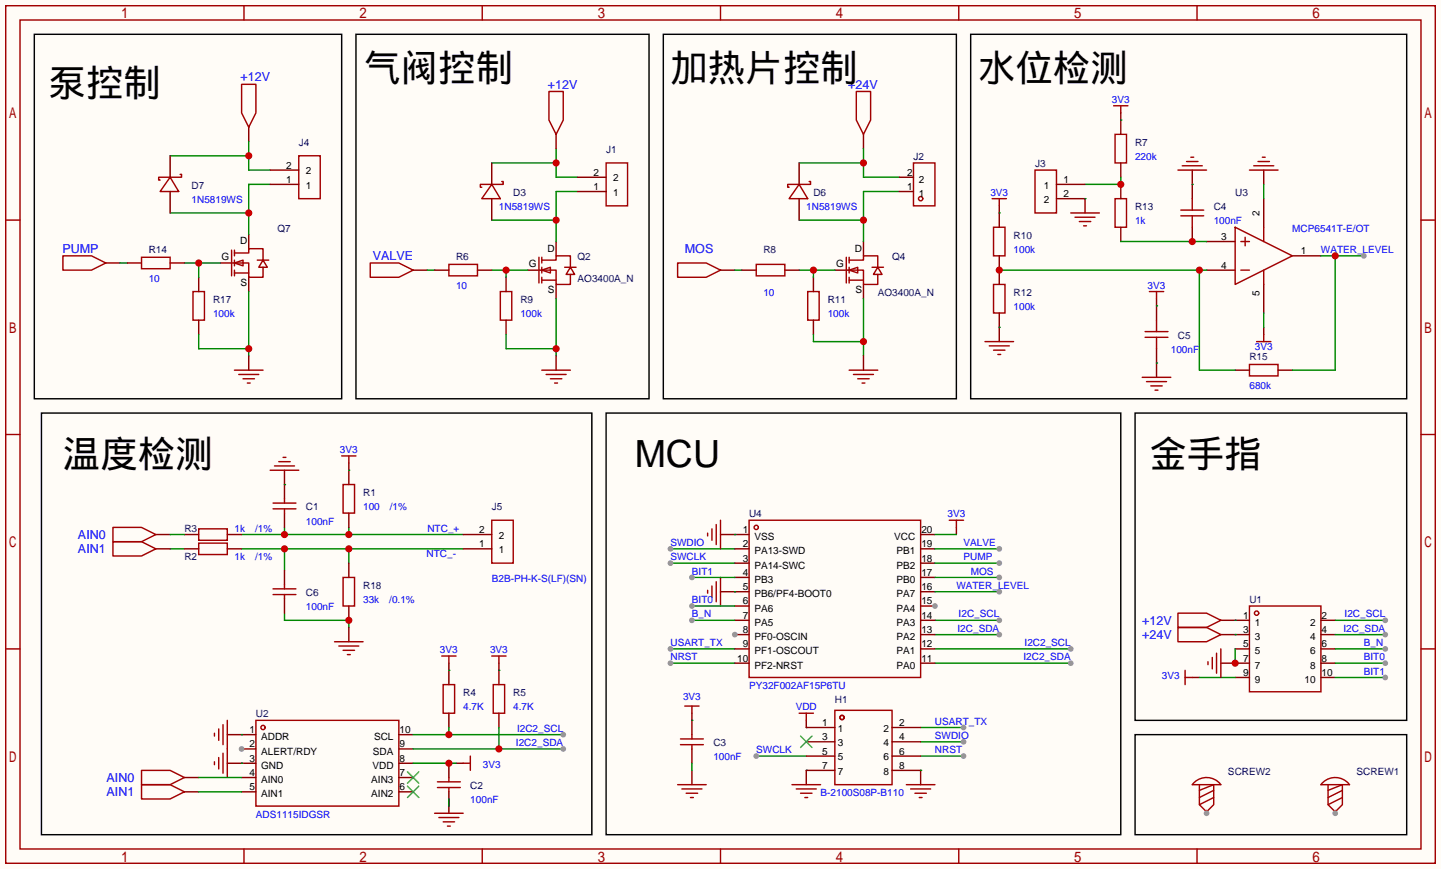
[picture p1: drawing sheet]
<svg xmlns="http://www.w3.org/2000/svg" width="256mm" height="154mm" viewBox="0 0 256 154" stroke-linecap="round" stroke-linejoin="round" font-family="sans-serif">
<path d="M0 0h256v154.4h-256z" fill="#fffcf7"/>
<g fill="none" stroke="#a10000" stroke-width=".25">
<path d="M1 1h254v152.4h-254zM3.6 3.6h248.9v147.3h-248.9zM43.3 1v2.6M85.7 1v2.6M128 1v2.6M170.3 1v2.6M212.7 1v2.6M1 39.1h2.6M252.5 39.1h2.5M1 77.2h2.6M252.5 77.2h2.5M1 115.3h2.6"/>
<path d="M252.5 115.3h2.5M140.7 139.4h5.1M142 126.7h2.5M143.3 126.7v1.3M161 139.4h5.1M43.3 150.9v2.5M85.7 150.9v2.5M128 150.9v2.5M141.5 140.2h3.5M142.2 141h2.1M143 141.7h.5M161.8 140.2h3.6"/>
<path d="M162.6 141h2M163.3 141.7h.5M170.3 150.9v2.5M212.7 150.9v2.5"/>
</g>
<path d="M143.3 128v1.3M143.3 136.9v2.5M163.6 136.9v2.5" fill="none" stroke="#870000" stroke-width=".25"/>
<path d="M166.1 115.3h24.1" fill="none" stroke="#008700" stroke-width=".25"/>
<circle cx="190.2" cy="115.3" r=".51" fill="#999"/>
<path d="M166.1 110.2h11.4" fill="none" stroke="#008700" stroke-width=".25"/>
<circle cx="177.5" cy="110.2" r=".51" fill="#999"/>
<path d="M166.1 117.9h24.1" fill="none" stroke="#008700" stroke-width=".25"/>
<circle cx="190.2" cy="117.9" r=".51" fill="#999"/>
<path d="M166.1 112.8h11.4" fill="none" stroke="#008700" stroke-width=".25"/>
<circle cx="177.5" cy="112.8" r=".51" fill="#999"/>
<path d="M119.1 115.3h11.5" fill="none" stroke="#008700" stroke-width=".25"/>
<circle cx="119.1" cy="115.3" r=".51" fill="#999"/>
<path d="M119.1 117.9h11.5" fill="none" stroke="#008700" stroke-width=".25"/>
<circle cx="119.1" cy="117.9" r=".51" fill="#999"/>
<path d="M119.1 100.1h11.5" fill="none" stroke="#008700" stroke-width=".25"/>
<circle cx="119.1" cy="100.1" r=".51" fill="#999"/>
<path d="M119.1 97.5h11.5" fill="none" stroke="#008700" stroke-width=".25"/>
<circle cx="119.1" cy="97.5" r=".51" fill="#999"/>
<g fill="none" stroke="#a10000" stroke-width=".25">
<path d="M133.1 92.5h30.5v27.9h-30.5z"/>
<circle cx="134.4" cy="93.7" r=".38"/>
</g>
<path d="M130.6 95h2.5M130.6 97.5h2.5M130.6 100.1h2.5M130.6 102.6h2.5M130.6 105.2h2.5M130.6 107.7h2.5M130.6 110.2h2.5M130.6 112.8h2.5" fill="none" stroke="#870000" stroke-width=".25"/>
<circle cx="130.6" cy="112.8" r=".51" fill="#999"/>
<path d="M130.6 115.3h2.5M130.6 117.9h2.5M163.6 115.3h2.5M163.6 117.9h2.5M163.6 112.8h2.5M163.6 110.2h2.5M163.6 107.7h2.5" fill="none" stroke="#870000" stroke-width=".25"/>
<circle cx="166.1" cy="107.7" r=".51" fill="#999"/>
<g fill="none" stroke="#870000" stroke-width=".25">
<path d="M177.5 36.6v1.2M199.1 20.1v1.2M205.5 53.1v1.3M224.5 58.2v1.2M62 82.3v1.3M128 95h2.6M163.6 97.5h2.5M163.6 95h2.5M169.9 93.7v1.3M79.8 117.9v1.2M88.6 117.9v1.2M128 105.2h2.6"/>
<path d="M163.6 105.2h2.5M163.6 102.6h2.5M163.6 100.1h2.5M81 135.6h1.3M122.9 126.7v1.3M211.8 120.4h1.3"/>
</g>
<g fill="none" stroke="#a10000" stroke-width=".25">
<path d="M197.9 18.8h2.5M199.1 18.8v1.3M176.3 35.3h2.5M177.5 35.3v1.3M204.2 51.8h2.6M205.5 51.8v1.3M224.5 59.4v1.3M223.3 60.7h2.5M60.7 81h2.5M62 81v1.3M125.7 94.7v.6M126.5 94v2"/>
<path d="M127.3 93.2v3.6M128 92.5v5M168.7 92.5h2.5M169.9 92.5v1.2M78.5 116.6h2.5M79.8 116.6v1.3M87.4 116.6h2.5M88.6 116.6v1.3M125.7 104.9v.5M126.5 104.1v2.1M127.3 103.4v3.5M128 102.6v5.1"/>
<path d="M210.6 119.1v2.6M82.3 135.6h1.3M83.6 134.4v2.5M121.7 125.5h2.5M122.9 125.5v1.2M210.6 120.4h1.2"/>
</g>
<path d="M130.6 95h.1M166.1 95h3.8M130.6 105.2h.1M143.3 136.9h.1M143.3 129.3h.1M163.6 129.3h7.6" fill="none" stroke="#008700" stroke-width=".25"/>
<circle cx="171.2" cy="129.3" r=".51" fill="#999"/>
<path d="M163.6 131.8h7.6" fill="none" stroke="#008700" stroke-width=".25"/>
<circle cx="171.2" cy="131.8" r=".51" fill="#999"/>
<path d="M134.4 134.4h8.9" fill="none" stroke="#008700" stroke-width=".25"/>
<circle cx="134.4" cy="134.4" r=".51" fill="#999"/>
<path d="M163.6 134.4h7.6" fill="none" stroke="#008700" stroke-width=".25"/>
<circle cx="171.2" cy="134.4" r=".51" fill="#999"/>
<path d="M87.4 29h11.4M98.8 26.4v5.1h3.8" fill="none" stroke="#008700" stroke-width=".25"/>
<circle cx="98.8" cy="29" r=".63" fill="#c00"/>
<path d="M93.7 48h2.6M98.8 42.9v2.6M98.8 50.5v2.6" fill="none" stroke="#870000" stroke-width=".25"/>
<path d="M95.8 45.7v4.6M96.3 48h2.5v2.5h2.5v-1.7M96.3 46.2h2.5v-.7h2.5v2M96.3 48l1.5-.5v1zM96.3 45.7v1M96.3 47.5v1M96.3 49.3v1M96.3 49.8h2.5M100.3 47.5h2.1M101.3 47.5l.8 1.3h-1.5z" fill="none" stroke="#a10000" stroke-width=".25"/>
<path d="M87.4 39.1h11.4M102.6 34h-3.8v8.9" fill="none" stroke="#008700" stroke-width=".25"/>
<circle cx="98.8" cy="39.1" r=".63" fill="#c00"/>
<path d="M88.9 51.8h2v5.1h-2z" fill="none" stroke="#a10000" stroke-width=".25"/>
<path d="M89.9 49.3v2.5M89.9 56.9v2.5" fill="none" stroke="#870000" stroke-width=".25"/>
<path d="M87.4 48h6.3M89.9 48v1.3" fill="none" stroke="#008700" stroke-width=".25"/>
<circle cx="89.9" cy="48" r=".63" fill="#c00"/>
<path d="M89.9 59.4v2.6h8.9M98.8 53.1v10.1" fill="none" stroke="#008700" stroke-width=".25"/>
<circle cx="98.8" cy="62" r=".63" fill="#c00"/>
<path d="M153.4 23.9v2.5M73.4 48h2.5M98.8 63.2v2.6M216.9 112.8h2.6M216.9 110.2h2.6" fill="none" stroke="#870000" stroke-width=".25"/>
<path d="M152.1 16.3h2.6v5l-1.3 2.6-1.3-2.6zM65.8 46.7h5.1l2.5 1.3-2.5 1.3h-5.1zM96.3 65.8h5M97 66.5h3.6M97.8 67.3h2M98.6 68.1h.5M209.3 111.5h5.1l2.5 1.3-2.5 1.2h-5.1zM209.3 109h5.1l2.5 1.2-2.5 1.3h-5.1z" fill="none" stroke="#a10000" stroke-width=".25"/>
<path d="M142 29h11.4M153.4 26.4v5.1h6.4M75.9 48h1.3" fill="none" stroke="#008700" stroke-width=".25"/>
<circle cx="153.4" cy="29" r=".63" fill="#c00"/>
<path d="M148.3 48h2.6M153.4 42.9v2.6M153.4 50.5v2.6" fill="none" stroke="#870000" stroke-width=".25"/>
<path d="M150.4 45.7v4.6M150.9 48h2.5v2.5h2.6v-1.7M150.9 46.2h2.5v-.7h2.6v2M150.9 48l1.5-.5v1zM150.9 45.7v1M150.9 47.5v1M150.9 49.3v1M150.9 49.8h2.5M154.9 47.5h2.1M156 47.5l.7 1.3h-1.5z" fill="none" stroke="#a10000" stroke-width=".25"/>
<path d="M142 39.1h11.4M159.8 34h-6.4v8.9" fill="none" stroke="#008700" stroke-width=".25"/>
<circle cx="153.4" cy="39.1" r=".63" fill="#c00"/>
<path d="M42.9 95h39.4M50.5 93.7v1.3M62 93.7v1.3" fill="none" stroke="#008700" stroke-width=".25"/>
<g fill="#c00">
<circle cx="62" cy="95" r=".63"/>
<circle cx="50.5" cy="95" r=".63"/>
</g>
<path d="M30.2 97.5h2.6M42.9 97.5h39.4M50.5 97.5v3.8M62 97.5v2.6" fill="none" stroke="#008700" stroke-width=".25"/>
<g fill="#c00">
<circle cx="62" cy="97.5" r=".63"/>
<circle cx="50.5" cy="97.5" r=".63"/>
</g>
<path d="M198.1 23.9h2.1v5.1h-2.1zM198.1 35.3h2.1v5.1h-2.1zM143.5 51.8h2v5.1h-2zM176.5 40.4h2.1v5.1h-2.1zM176.5 50.5h2.1v5.1h-2.1zM222 64.8h5.1v2h-5.1z" fill="none" stroke="#a10000" stroke-width=".25"/>
<path d="M177.5 37.8v2.6M199.1 21.3v2.6M199.1 29v2.5M199.1 32.8v2.5M144.5 49.3v2.5M144.5 56.9v2.5M177.5 45.5v5M177.5 55.6v2.6M199.1 40.4v2.5M219.5 65.8h2.5M227.1 65.8h2.5" fill="none" stroke="#870000" stroke-width=".25"/>
<path d="M199.1 31.5v1.3h-6.3M50.5 109v1.2h11.5v1.3" fill="none" stroke="#008700" stroke-width=".25"/>
<circle cx="199.1" cy="32.8" r=".63" fill="#c00"/>
<path d="M142 48h6.3M144.5 48v1.3" fill="none" stroke="#008700" stroke-width=".25"/>
<circle cx="144.5" cy="48" r=".63" fill="#c00"/>
<path d="M144.5 59.4v1.3h8.9M153.4 53.1v10.1" fill="none" stroke="#008700" stroke-width=".25"/>
<circle cx="153.4" cy="60.7" r=".63" fill="#c00"/>
<path d="M44.2 22.6v2.5M98.8 23.9v2.5M192.8 35.3v2.5M128 48h2.6M177.5 58.2v2.5M153.4 63.2v2.6M27.7 95h2.5M27.7 97.5h2.5M62 111.5v2.5M32.8 138.2h2.5M32.8 140.7h2.5" fill="none" stroke="#870000" stroke-width=".25"/>
<g fill="none" stroke="#a10000" stroke-width=".25">
<path d="M42.9 15h2.6v5.1l-1.3 2.5-1.3-2.5zM97.5 16.3h2.6v5l-1.3 2.6-1.3-2.6zM190.2 37.8h5.1M191 38.6h3.6M191.8 39.4h2M120.4 46.7h5.1l2.5 1.3-2.5 1.3h-5.1zM192.5 40.1h.5M150.9 65.8h5.1M151.6 66.5h3.6M152.4 67.3h2M153.2 68.1h.5M175 60.7h5.1"/>
<path d="M175.8 61.5h3.5M176.5 62.2h2.1M177.3 63h.5M20.1 93.7h5l2.6 1.3-2.6 1.3h-5zM20.1 96.3h5l2.6 1.2-2.6 1.3h-5zM59.4 114h5.1M60.2 114.8h3.6M61 115.6h2M61.7 116.3h.5M25.1 139.4h5.1l2.6 1.3-2.6 1.3h-5.1zM25.1 136.9h5.1l2.6 1.3-2.6 1.2h-5.1z"/>
</g>
<path d="M30.2 27.7h14M44.2 25.1v5.1h3.8M130.6 48h1.2" fill="none" stroke="#008700" stroke-width=".25"/>
<circle cx="44.2" cy="27.7" r=".63" fill="#c00"/>
<path d="M39.1 46.7h2.6M44.2 41.7v2.5M44.2 49.3v2.5" fill="none" stroke="#870000" stroke-width=".25"/>
<path d="M41.1 44.4v4.6M41.7 46.7h2.5v2.6h2.5v-1.8M41.7 45h2.5v-.8h2.5v2M41.7 46.7l1.5-.5v1zM41.7 44.4v1.1M41.7 46.2v1M41.7 48v1M41.7 48.5h2.5M45.7 46.2h2.1M46.7 46.2l.8 1.3h-1.5z" fill="none" stroke="#a10000" stroke-width=".25"/>
<path d="M30.2 37.8h14M48 32.8h-3.8v8.9" fill="none" stroke="#008700" stroke-width=".25"/>
<circle cx="44.2" cy="37.8" r=".63" fill="#c00"/>
<path d="M34.3 51.8h2v5.1h-2z" fill="none" stroke="#a10000" stroke-width=".25"/>
<path d="M35.3 49.3v2.5M35.3 56.9v2.5" fill="none" stroke="#870000" stroke-width=".25"/>
<path d="M32.8 46.7h6.3M35.3 46.7v2.6" fill="none" stroke="#008700" stroke-width=".25"/>
<circle cx="35.3" cy="46.7" r=".63" fill="#c00"/>
<path d="M35.3 59.4v2.6h8.9M44.2 51.8v11.4" fill="none" stroke="#008700" stroke-width=".25"/>
<circle cx="44.2" cy="62" r=".63" fill="#c00"/>
<g fill="none" stroke="#870000" stroke-width=".25">
<path d="M48 32.8h5.1M48 30.2h5.1M102.6 34h5.1M102.6 31.5h5.1M159.8 34h2.5M159.8 31.5h2.5M187.7 32.8h5.1M187.7 35.3h5.1M18.8 46.7h2.5M22.6 46.7h2.5M30.2 46.7h2.6M77.2 48h2.6"/>
<path d="M84.8 48h2.6M131.8 48h2.6M139.4 48h2.6M44.2 63.2v2.6M32.8 97.5h2.5M32.8 95h2.5M40.4 97.5h2.5M40.4 95h2.5M50.5 86.1v2.5M50.5 91.2v2.5M62 83.6v2.5M62 91.2v2.5"/>
<path d="M82.3 97.5h5.1M82.3 95h5.1M50.5 101.3v2.6M50.5 106.4v2.6M62 107.7v2.5M79.8 119.1v2.6M88.6 119.1v2.6M79.8 126.7v2.6M79.8 135.6v2.6M88.6 126.7v2.6M122.9 128v2.6M122.9 133.1v2.5"/>
<path d="M79.8 140.7v2.6"/>
</g>
<g fill="none" stroke="#a10000" stroke-width=".25">
<path d="M53.1 27.7h3.8v7.6h-3.8zM107.7 29h3.8v7.6h-3.8zM162.3 29h3.8v7.6h-3.8zM183.9 30.2h3.8v7.6h-3.8zM11.2 45.5h5.1l2.5 1.2-2.5 1.3h-5.1zM25.1 45.7h5.1v2.1h-5.1zM79.8 47h5v2h-5zM134.4 47h5v2h-5zM41.7 65.8h5M42.4 66.5h3.6M43.2 67.3h2M43.9 68.1h.5"/>
<path d="M35.3 94h5.1v2h-5.1zM35.3 96.5h5.1v2.1h-5.1zM48.5 90.4h4.1M48.5 89.4h4.1M50.5 88.6v.8M50.5 90.4v.8M61 86.1h2v5.1h-2zM87.4 92.5h3.8v7.6h-3.8zM48.5 105.7h4.1M48.5 104.6h4.1M50.5 103.9v.7M50.5 105.7v.7"/>
<path d="M77.7 140h4.1M77.7 138.9h4.1M78.7 121.7h2.1v5h-2.1zM79.8 138.2v.7M79.8 140v.7M87.6 121.7h2.1v5h-2.1zM120.9 132.3h4.1M120.9 131.3h4.1M122.9 130.6v.7M122.9 132.3v.8"/>
<circle cx="163.6" cy="35.3" r=".38"/>
</g>
<path d="M21.3 46.7h1.3" fill="none" stroke="#008700" stroke-width=".25"/>
<circle cx="62" cy="110.2" r=".63" fill="#c00"/>
<g fill="none" stroke="#870000" stroke-width=".25">
<path d="M30.2 27.7v3.8M30.2 34v3.8M87.4 29v3.8M87.4 35.3v3.8M142 29v3.8M142 35.3v3.8M50.5 83.6v2.5M62 100.1v2.5M219.5 110.2h2.5M219.5 112.8h2.5M219.5 117.9h2.5M219.5 115.3h2.5"/>
<path d="M234.7 110.2h2.5M234.7 112.8h2.5M234.7 117.9h2.5M234.7 115.3h2.5M42.9 130.6h2.6M42.9 133.1h2.6M143.3 129.3h5M143.3 131.8h5M143.3 134.4h5M143.3 136.9h5M158.5 129.3h5.1M158.5 131.8h5.1"/>
<path d="M158.5 134.4h5.1M158.5 136.9h5.1M219.5 120.4h2.5M234.7 120.4h2.5"/>
</g>
<g fill="none" stroke="#a10000" stroke-width=".25">
<path d="M30.2 31.5l1.5 2.5h-3.3zM32 31h.3v.5h-4.1v.5h.2M87.4 32.8l1.5 2.5h-3.3zM89.2 32.3h.2v.5h-4.1v.5h.3M142 32.8l1.5 2.5h-3.3zM143.8 32.3h.2v.5h-4v.5h.2M48 83.6h5.1M48.8 82.8h3.5M49.5 82h2.1M50.3 81.3h.5M61 102.6h2v5.1h-2zM222 107.7h12.7v15.2h-12.7z"/>
<path d="M45.5 128h25.4v15.3h-25.4zM148.3 126.2h10.2v13.2h-10.2z"/>
<circle cx="223.3" cy="109" r=".38"/>
<circle cx="46.7" cy="129.3" r=".38"/>
<circle cx="149.6" cy="127.5" r=".38"/>
</g>
<path d="M142.2 130.8l2.1 2M144.3 130.8l-2.1 2" fill="none" stroke="#3c3" stroke-width=".25"/>
<path d="M30.2 95h2.6M50.5 86.1h.1M163.6 136.9h.1" fill="none" stroke="#008700" stroke-width=".25"/>
<circle cx="42.9" cy="133.1" r=".51" fill="#999"/>
<path d="M40.4 135.6h5.1M40.4 130.6h2.5M42.9 138.2h2.6M70.9 135.6h2.5M70.9 138.2h2.5M70.9 133.1h2.5M70.9 130.6h2.5M122.9 136.9v2.5M42.9 140.7h2.6M70.9 140.7h2.5M79.8 142v2.5" fill="none" stroke="#870000" stroke-width=".25"/>
<path d="M72.4 139.7l2 2M72.4 137.2l2 2M74.4 139.7l-2 2M74.4 137.2l-2 2" fill="none" stroke="#3c3" stroke-width=".25"/>
<g fill="none" stroke="#a10000" stroke-width=".25">
<path d="M38.1 130.3v.5M38.1 135.4v.5M38.9 129.5v2.1M38.9 134.6v2.1M39.6 128.8v3.5M39.6 133.9v3.5M40.4 128v10.2M120.4 139.4h5.1M77.2 144.5h5.1M78 145.3h3.5M78.7 146.1h2.1M79.5 146.8h.5"/>
<path d="M121.2 140.2h3.5M121.9 141h2.1M122.7 141.7h.5"/>
</g>
<path d="M42.9 130.6h.1M42.9 135.6h.1M73.4 130.6h26.7M79.8 129.3v1.3" fill="none" stroke="#008700" stroke-width=".25"/>
<circle cx="79.8" cy="130.6" r=".63" fill="#c00"/>
<circle cx="100.1" cy="130.6" r=".51" fill="#999"/>
<path d="M73.4 133.1h26.7M88.6 129.3v3.8" fill="none" stroke="#008700" stroke-width=".25"/>
<circle cx="88.6" cy="133.1" r=".63" fill="#c00"/>
<circle cx="100.1" cy="133.1" r=".51" fill="#999"/>
<path d="M79.8 119.1h.1M88.6 119.1h.1M73.4 135.6h7.6" fill="none" stroke="#008700" stroke-width=".25"/>
<circle cx="79.8" cy="135.6" r=".63" fill="#c00"/>
<path d="M62 83.6h.1M219.5 110.2h.1M219.5 112.8h.1M237.2 117.9h8.9M35.3 138.2h7.6M122.9 128h.1M122.9 135.6v1.3M213.1 120.4h6.4M35.3 140.7h7.6M79.8 142v1.3" fill="none" stroke="#008700" stroke-width=".25"/>
<path d="M6.1 6.1h54.6v64.8h-54.6zM63.2 6.1h52.1v64.8h-52.1zM117.9 6.1h52v64.8h-52zM172.5 6.1h77.4v64.8h-77.4zM7.4 73.4h97.8v74.9h-97.8zM107.7 73.4h91.4v74.9h-91.4zM201.7 73.4h48.2v54.6h-48.2z" fill="none" stroke="#000" stroke-width=".25"/>
<circle cx="246.1" cy="117.9" r=".51" fill="#999"/>
<path d="M237.2 120.4h8.9" fill="none" stroke="#008700" stroke-width=".25"/>
<circle cx="246.1" cy="120.4" r=".51" fill="#999"/>
<path d="M237.2 115.3h8.9" fill="none" stroke="#008700" stroke-width=".25"/>
<circle cx="246.1" cy="115.3" r=".51" fill="#999"/>
<path d="M237.2 110.2h8.9" fill="none" stroke="#008700" stroke-width=".25"/>
<circle cx="246.1" cy="110.2" r=".51" fill="#999"/>
<path d="M237.2 112.8h8.9" fill="none" stroke="#008700" stroke-width=".25"/>
<circle cx="246.1" cy="112.8" r=".51" fill="#999"/>
<path d="M216.9 117.9h2.6" fill="none" stroke="#870000" stroke-width=".25"/>
<path d="M214.6 117.6v.5M215.4 116.8v2.1M216.2 116.1v3.5M216.9 115.3v5.1" fill="none" stroke="#a10000" stroke-width=".25"/>
<path d="M219.5 115.3v2.6" fill="none" stroke="#008700" stroke-width=".25"/>
<circle cx="219.5" cy="117.9" r=".63" fill="#c00"/>
<path d="M166.1 97.5h11.4" fill="none" stroke="#008700" stroke-width=".25"/>
<circle cx="177.5" cy="97.5" r=".51" fill="#999"/>
<path d="M166.1 100.1h11.4" fill="none" stroke="#008700" stroke-width=".25"/>
<circle cx="177.5" cy="100.1" r=".51" fill="#999"/>
<path d="M166.1 102.6h11.4" fill="none" stroke="#008700" stroke-width=".25"/>
<circle cx="177.5" cy="102.6" r=".51" fill="#999"/>
<path d="M166.1 105.2h11.4" fill="none" stroke="#008700" stroke-width=".25"/>
<circle cx="177.5" cy="105.2" r=".51" fill="#999"/>
<path d="M122.9 102.6h7.7" fill="none" stroke="#008700" stroke-width=".25"/>
<circle cx="122.9" cy="102.6" r=".51" fill="#999"/>
<path d="M122.9 107.7h7.7" fill="none" stroke="#008700" stroke-width=".25"/>
<circle cx="122.9" cy="107.7" r=".51" fill="#999"/>
<path d="M122.9 110.2h7.7" fill="none" stroke="#008700" stroke-width=".25"/>
<circle cx="122.9" cy="110.2" r=".51" fill="#999"/>
<path d="M235.1 139a3.2 3.2 0 0 1 4.7 .4h-5.1zM236 139.4v3.6l1.2 1.3 1.3-1.3v-3.6l-2.5 1.1M238.5 140.5l-2.5 1.2M238.5 141.7l-2.5 1.3" fill="none" stroke="#a10000" stroke-width=".25"/>
<path d="M237.2 144v.5" fill="none" stroke="#870000" stroke-width=".25"/>
<circle cx="237.2" cy="144.5" r=".51" fill="#999"/>
<path d="M212.3 139a3.2 3.2 0 0 1 4.6 .4h-5.1zM213.1 139.4v3.6l1.3 1.3 1.2-1.3v-3.6l-2.5 1.1M215.6 140.5l-2.5 1.2M215.6 141.7l-2.5 1.3" fill="none" stroke="#a10000" stroke-width=".25"/>
<path d="M214.4 144v.5" fill="none" stroke="#870000" stroke-width=".25"/>
<circle cx="214.4" cy="144.5" r=".51" fill="#999"/>
<path d="M177.5 37.8h.1M192.8 35.3h.1M199.1 21.3h.1M177.5 58.2h.1M177.5 48h36.9M213.1 48v17.8h6.4" fill="none" stroke="#008700" stroke-width=".25"/>
<path d="M224.5 35.3v5.1M214.4 48h5.1M214.4 42.9h5.1M224.5 50.5v5.1M229.6 45.5h5.1" fill="none" stroke="#870000" stroke-width=".25"/>
<path d="M219.5 40.4l10.1 5.1-10.1 5zM220.5 42.9h1.5M220.5 48h1.5M221.2 42.2v1.5M224.5 40.4v2.5M224.5 48v2.5" fill="none" stroke="#a10000" stroke-width=".25"/>
<g fill="#c00">
<circle cx="213.1" cy="48" r=".63"/>
<circle cx="177.5" cy="48" r=".63"/>
</g>
<path d="M199.1 42.9h15.3" fill="none" stroke="#008700" stroke-width=".25"/>
<path d="M205.5 54.4v2.5M211.8 40.4v2.5M205.5 62v2.5" fill="none" stroke="#870000" stroke-width=".25"/>
<path d="M203.5 58.9h4M203.5 59.9h4M205.5 56.9v2M205.5 59.9v2.1" fill="none" stroke="#a10000" stroke-width=".25"/>
<circle cx="211.8" cy="42.9" r=".63" fill="#c00"/>
<path d="M211.8 30.2v5.1M224.5 30.2v2.6M205.5 64.5v2.6" fill="none" stroke="#870000" stroke-width=".25"/>
<g fill="none" stroke="#a10000" stroke-width=".25">
<path d="M209.3 30.2h5.1M209.8 38.4h4.1M209.8 37.3h4.1M210.1 29.5h3.5M210.8 28.7h2.1M211.6 27.9h.5M211.8 35.3v2M211.8 38.4v2M222 30.2h5.1M222.8 29.5h3.5M223.5 28.7h2.1M224.3 27.9h.5"/>
<path d="M202.9 67.1h5.1M203.7 67.8h3.6M204.5 68.6h2M205.2 69.3h.5"/>
</g>
<path d="M211.8 32.8h.1M224.5 32.8v2.5M205.5 54.4h.1M224.5 55.6v2.6M234.7 45.5h7.6M237.2 45.5v20.3h-7.6M205.5 64.5h.1" fill="none" stroke="#008700" stroke-width=".25"/>
<circle cx="237.2" cy="45.5" r=".63" fill="#c00"/>
<circle cx="242.3" cy="45.5" r=".51" fill="#999"/>
<path d="M201.7 130.6h48.2v17.7h-48.2z" fill="none" stroke="#000" stroke-width=".25"/>
<g font-size="6.7">
<text x="8.6" y="17">泵控制</text>
<text x="64.5" y="14.5">气阀控制</text>
<text x="119.1" y="14.5">加热片控制</text>
<text x="173.7" y="14.5">水位检测</text>
<text x="11.2" y="83.1">温度检测</text>
<text x="112.8" y="83.1">MCU</text>
<text x="204.2" y="83.1">金手指</text>
</g>
<g font-size="2.2" fill="#00f">
<text x="42.8" y="14.5">+12V</text>
<text x="97.4" y="15.7">+12V</text>
<text x="150.7" y="15.7">+24V</text>
<text x="11.1" y="45">PUMP</text>
<text x="66.2" y="46.2">VALVE</text>
<text x="121.7" y="45">MOS</text>
<text x="13.9" y="95.8">AIN0</text>
<text x="13.9" y="98.3">AIN1</text>
<text x="202.9" y="113.5">+24V</text>
<text x="202.9" y="111">+12V</text>
<text x="18.9" y="141.5">AIN1</text>
<text x="18.9" y="138.9">AIN0</text>
</g>
<g font-size="1.8" fill="#00f">
<text x="197.6" y="18.3">3V3</text>
<text x="201.7" y="28.4">220k</text>
<text x="176" y="34.8">3V3</text>
<text x="34" y="36.1">1N5819WS</text>
<text x="88.6" y="37.3">1N5819WS</text>
<text x="143.3" y="37.3">1N5819WS</text>
<text x="201.7" y="39.9">1k</text>
<text x="215.6" y="39.9">100nF</text>
<text x="229.6" y="41.1">MCP6541T-E/OT</text>
<text x="180.1" y="45">100k</text>
<text x="234.7" y="45">WATER_LEVEL</text>
<text x="26.4" y="50">10</text>
<text x="81" y="51.3">10</text>
<text x="135.6" y="52.6">10</text>
<text x="203.9" y="51.3">3V3</text>
<text x="37.8" y="56.4">100k</text>
<text x="92.5" y="56.4">100k</text>
<text x="147.1" y="56.4">100k</text>
<text x="180.1" y="55.1">100k</text>
<text x="208" y="62.7">100nF</text>
<text x="223" y="62.2">3V3</text>
<text x="222" y="69.1">680k</text>
<text x="60.4" y="80.5">3V3</text>
<text x="41.7" y="94.5">1k</text>
<text x="45.3" y="94.5">/1%</text>
<text x="54.4" y="93.2">100nF</text>
<text x="64.5" y="90.7">100</text>
<text x="69.3" y="90.7">/1%</text>
<text x="75.9" y="94.5">NTC_+</text>
<text x="168.3" y="91.9">3V3</text>
<text x="41.7" y="99.6">1k</text>
<text x="45.3" y="99.6">/1%</text>
<text x="75.8" y="99.1">NTC_-</text>
<text x="119.1" y="99.6">SWCLK</text>
<text x="119.1" y="97">SWDIO</text>
<text x="171.2" y="97">VALVE</text>
<text x="171.2" y="99.6">PUMP</text>
<text x="64.5" y="107.2">33k</text>
<text x="69.2" y="107.2">/0.1%</text>
<text x="87.4" y="103.4">B2B-PH-K-S(LF)(SN)</text>
<text x="122.9" y="102.1">BIT1</text>
<text x="122.9" y="107.2">BIT0</text>
<text x="169.9" y="104.6">WATER_LEVEL</text>
<text x="172.5" y="102.1">MOS</text>
<text x="54.4" y="108.5">100nF</text>
<text x="122.9" y="109.7">B_N</text>
<text x="170.1" y="112.3">I2C_SDA</text>
<text x="170.3" y="109.7">I2C_SCL</text>
<text x="238.7" y="112.3">I2C_SDA</text>
<text x="238.9" y="109.7">I2C_SCL</text>
<text x="78.2" y="116.1">3V3</text>
<text x="87.1" y="116.1">3V3</text>
<text x="119.1" y="114.8">USART_TX</text>
<text x="119.1" y="117.3">NRST</text>
<text x="181.8" y="117.3">I2C2_SDA</text>
<text x="182" y="114.8">I2C2_SCL</text>
<text x="242.3" y="117.3">BIT0</text>
<text x="242.3" y="119.9">BIT1</text>
<text x="242.3" y="114.8">B_N</text>
<text x="121.4" y="124.5">3V3</text>
<text x="133.1" y="122.4">PY32F002AF15P6TU</text>
<text x="206.4" y="120.7">3V3</text>
<text x="82.3" y="126.2">4.7K</text>
<text x="91.2" y="126.2">4.7K</text>
<text x="91.9" y="130">I2C2_SCL</text>
<text x="141.4" y="126.2">VDD</text>
<text x="166.1" y="128.8">USART_TX</text>
<text x="166.1" y="131.3">SWDIO</text>
<text x="85.8" y="136.4">3V3</text>
<text x="91.7" y="132.6">I2C2_SDA</text>
<text x="126.7" y="135.1">100nF</text>
<text x="134.4" y="133.9">SWCLK</text>
<text x="166.1" y="133.9">NRST</text>
<text x="83.6" y="142.7">100nF</text>
<text x="145.8" y="141.5">B-2100S08P-B110</text>
<text x="45.5" y="145.3">ADS1115IDGSR</text>
</g>
<g font-size="1.8">
<text x="50.8" y="30">2</text>
<text x="50.8" y="32.5">1</text>
<text x="54.4" y="33.5">1</text>
<text x="54.4" y="31">2</text>
<text x="105.4" y="33.8">1</text>
<text x="105.4" y="31.2">2</text>
<text x="109" y="34.8">1</text>
<text x="109" y="32.2">2</text>
<text x="161.2" y="33.8">1</text>
<text x="161.2" y="31.2">2</text>
<text x="163.2" y="35">1</text>
<text x="163.2" y="32.5">2</text>
<text x="185.4" y="33.5">1</text>
<text x="189" y="32.5">1</text>
<text x="189" y="35">2</text>
<text x="185.4" y="36">2</text>
<text x="223.8" y="38.4" transform="rotate(-90 223.8 38.4)">2</text>
<text x="39.4" y="46.2">G</text>
<text x="42.7" y="43.4">D</text>
<text x="94" y="47.5">G</text>
<text x="97.3" y="44.7">D</text>
<text x="148.6" y="47.5">G</text>
<text x="151.9" y="44.7">D</text>
<text x="216.9" y="47.7">4</text>
<text x="216.9" y="42.7">3</text>
<text x="231.1" y="45.2">1</text>
<text x="42.8" y="50.8">S</text>
<text x="97.4" y="52.1">S</text>
<text x="152" y="52.1">S</text>
<text x="223.8" y="52.6" transform="rotate(-90 223.8 52.6)">5</text>
<text x="85.1" y="94.7">2</text>
<text x="88.6" y="95.7">2</text>
<text x="132" y="94.7">1</text>
<text x="134" y="96">VSS</text>
<text x="158.9" y="96">VCC</text>
<text x="163.7" y="94.7">20</text>
<text x="85.1" y="97.3">1</text>
<text x="88.6" y="98.3">1</text>
<text x="132" y="97.3">2</text>
<text x="132" y="99.8">3</text>
<text x="134" y="98.5">PA13-SWD</text>
<text x="134" y="101.1">PA14-SWC</text>
<text x="159.3" y="101.1">PB2</text>
<text x="159.3" y="98.5">PB1</text>
<text x="163.7" y="99.8">18</text>
<text x="163.7" y="97.3">19</text>
<text x="132" y="102.3">4</text>
<text x="132" y="104.9">5</text>
<text x="132" y="107.4">6</text>
<text x="134" y="103.6">PB3</text>
<text x="134" y="106.2">PB6/PF4-BOOT0</text>
<text x="159.3" y="106.2">PA7</text>
<text x="159.3" y="103.6">PB0</text>
<text x="163.7" y="107.4">15</text>
<text x="163.7" y="104.9">16</text>
<text x="163.7" y="102.3">17</text>
<text x="132" y="110">7</text>
<text x="132" y="112.5">8</text>
<text x="134" y="108.7">PA6</text>
<text x="134" y="111.2">PA5</text>
<text x="134" y="113.8">PF0-OSCIN</text>
<text x="159.3" y="113.8">PA2</text>
<text x="159.3" y="111.2">PA3</text>
<text x="159.3" y="108.7">PA4</text>
<text x="163.7" y="112.5">13</text>
<text x="163.7" y="110">14</text>
<text x="220.9" y="110">1</text>
<text x="220.9" y="112.5">3</text>
<text x="222.9" y="111.2">1</text>
<text x="222.9" y="113.8">3</text>
<text x="232.8" y="113.8">4</text>
<text x="232.8" y="111.2">2</text>
<text x="234.8" y="112.5">4</text>
<text x="234.8" y="110">2</text>
<text x="131" y="117.6">10</text>
<text x="132" y="115">9</text>
<text x="134" y="116.3">PF1-OSCOUT</text>
<text x="134" y="118.9">PF2-NRST</text>
<text x="159.3" y="118.9">PA0</text>
<text x="159.3" y="116.3">PA1</text>
<text x="163.7" y="117.6">11</text>
<text x="163.7" y="115">12</text>
<text x="220.9" y="115">5</text>
<text x="220.9" y="117.6">7</text>
<text x="222.9" y="116.3">5</text>
<text x="222.9" y="118.9">7</text>
<text x="232.8" y="118.9">8</text>
<text x="232.8" y="116.3">6</text>
<text x="234.8" y="117.6">8</text>
<text x="234.8" y="115">6</text>
<text x="220.9" y="120.1">9</text>
<text x="222.9" y="121.4">9</text>
<text x="231.8" y="121.4">10</text>
<text x="234.8" y="120.1">10</text>
<text x="44.4" y="130.3">1</text>
<text x="46.4" y="131.6">ADDR</text>
<text x="66.5" y="131.6">SCL</text>
<text x="71" y="130.3">10</text>
<text x="146.1" y="129">1</text>
<text x="146.1" y="131.6">3</text>
<text x="148.8" y="130">1</text>
<text x="157" y="130">2</text>
<text x="159.8" y="129">2</text>
<text x="159.8" y="131.6">4</text>
<text x="44.4" y="132.8">2</text>
<text x="44.4" y="135.4">3</text>
<text x="44.4" y="137.9">4</text>
<text x="46.4" y="134.1">ALERT/RDY</text>
<text x="46.4" y="136.6">GND</text>
<text x="66.2" y="136.6">VDD</text>
<text x="66.3" y="134.1">SDA</text>
<text x="71" y="137.9">7</text>
<text x="71" y="135.4">8</text>
<text x="71" y="132.8">9</text>
<text x="146.1" y="134.1">5</text>
<text x="146.1" y="136.6">7</text>
<text x="148.8" y="132.6">3</text>
<text x="148.8" y="135.1">5</text>
<text x="148.8" y="137.6">7</text>
<text x="157" y="132.6">4</text>
<text x="157" y="135.1">6</text>
<text x="157" y="137.6">8</text>
<text x="159.8" y="134.1">6</text>
<text x="159.8" y="136.6">8</text>
<text x="44.4" y="140.4">5</text>
<text x="46.4" y="139.2">AIN0</text>
<text x="46.4" y="141.7">AIN1</text>
<text x="66" y="141.7">AIN2</text>
<text x="66" y="139.2">AIN3</text>
<text x="71" y="140.4">6</text>
</g>
<g font-size="1.8" fill="#000080">
<text x="53.1" y="25.9">J4</text>
<text x="107.7" y="27.2">J1</text>
<text x="162.3" y="28.4">J2</text>
<text x="183.9" y="29.7">J3</text>
<text x="201.7" y="25.9">R7</text>
<text x="34" y="33.5">D7</text>
<text x="91.2" y="34.8">D3</text>
<text x="144.5" y="34.8">D6</text>
<text x="219.5" y="34.8">U3</text>
<text x="49.3" y="41.1">Q7</text>
<text x="201.7" y="37.3">R13</text>
<text x="215.6" y="37.3">C4</text>
<text x="26.4" y="45">R14</text>
<text x="81" y="46.2">R6</text>
<text x="102.6" y="46.2">Q2</text>
<text x="135.6" y="45">R8</text>
<text x="158.5" y="46.2">Q4</text>
<text x="180.1" y="42.4">R10</text>
<text x="37.8" y="53.8">R17</text>
<text x="92.5" y="53.8">R9</text>
<text x="102.6" y="50">AO3400A_N</text>
<text x="147.1" y="53.8">R11</text>
<text x="156" y="52.6">AO3400A_N</text>
<text x="180.1" y="52.6">R12</text>
<text x="209.3" y="60.2">C5</text>
<text x="222" y="64">R15</text>
<text x="64.5" y="88.1">R1</text>
<text x="32.8" y="94.5">R3</text>
<text x="54.4" y="90.7">C1</text>
<text x="87.4" y="90.7">J5</text>
<text x="133.1" y="91.9">U4</text>
<text x="32.8" y="99.6">R2</text>
<text x="54.4" y="105.9">C6</text>
<text x="64.5" y="104.6">R18</text>
<text x="222" y="107.2">U1</text>
<text x="82.3" y="123.7">R4</text>
<text x="91.2" y="123.7">R5</text>
<text x="148.3" y="125">H1</text>
<text x="45.5" y="127.5">U2</text>
<text x="126.7" y="132.6">C3</text>
<text x="218.2" y="137.7">SCREW2</text>
<text x="241" y="137.7">SCREW1</text>
<text x="83.6" y="140.2">C2</text>
</g>
</svg>
